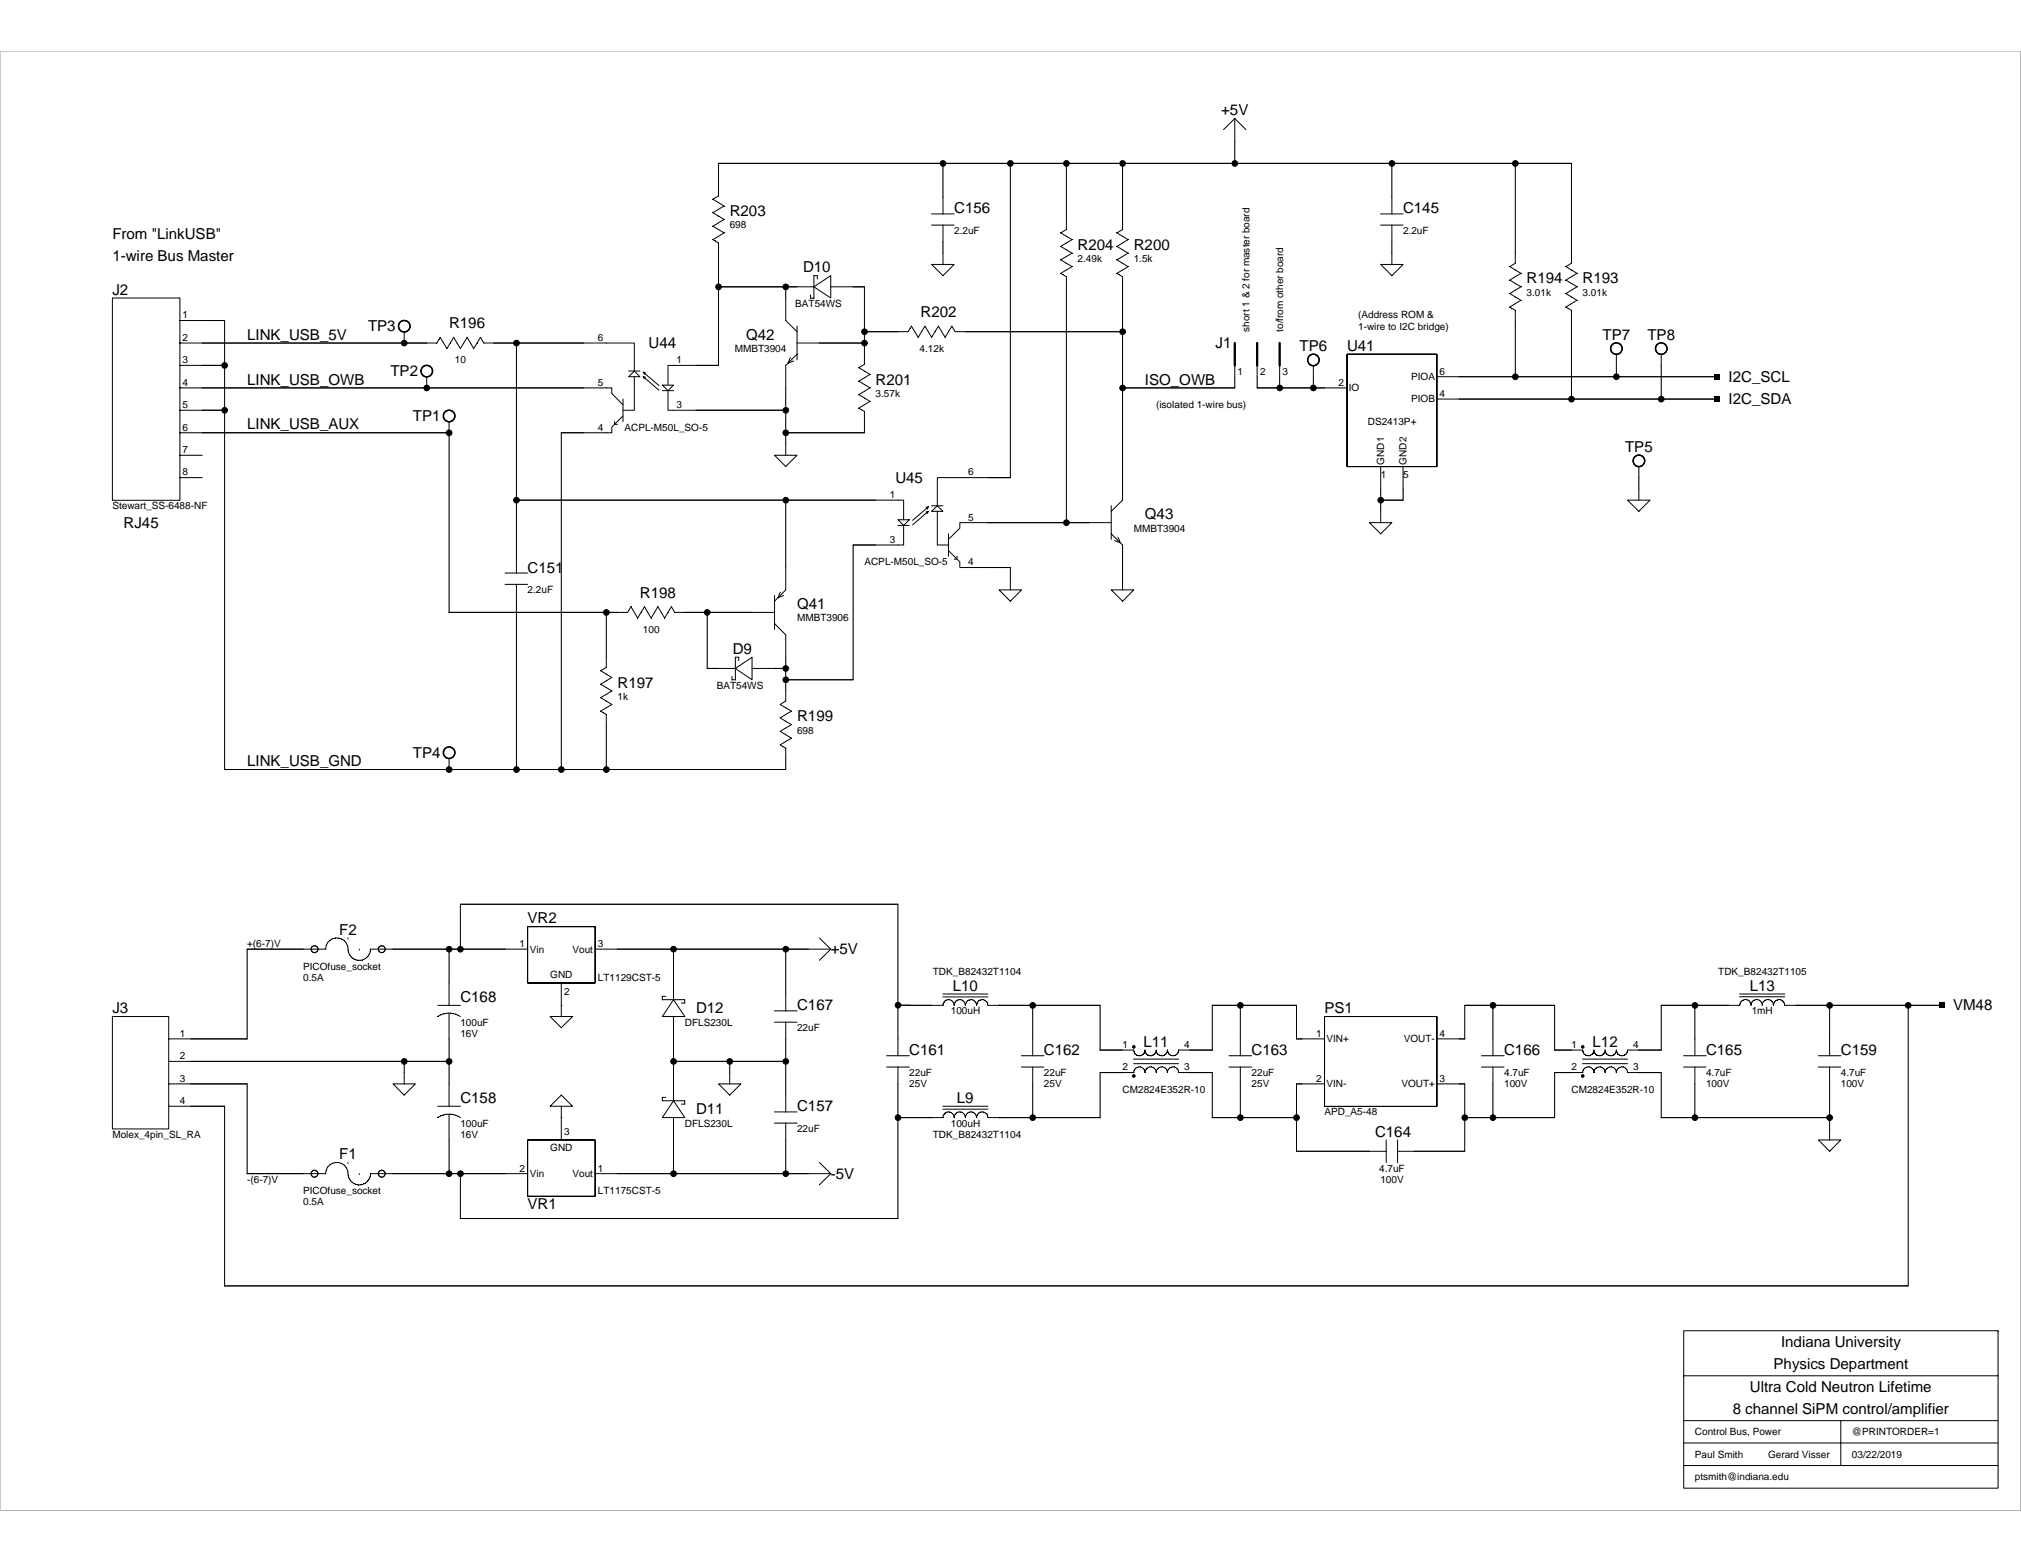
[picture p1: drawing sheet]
<svg xmlns="http://www.w3.org/2000/svg" width="279mm" height="216mm" viewBox="0 0 279 216" stroke-linecap="round" stroke-linejoin="round" font-family="sans-serif">
<path d="M0 7.1h279.3v201.7h-279.3z" fill="none" stroke="#b2b2b2" stroke-width=".14"/>
<g fill="none" stroke="#000" stroke-width=".14">
<path d="M169.1 17.9l1.6-1.5 1.6 1.5M170.7 16.4v6.2M99.3 22.6h118v13.8l-.8 .5 1.5 .9-1.5 .9 1.5 .9-1.5 1 1.5 .9-1.5 .9 .8 .5v12.3M99.3 39.6h13.2M99.3 27.1l-.7 .4 1.5 1-1.5 .9 1.5 .9-1.5 1 1.5 .9-1.5 .9 .7 .5M99.3 22.6v4.5M99.3 33.6v16.9M108.6 39.6v4.7l1.6 1.5M112.5 38.1h.5v.5M112.5 39.6l2.4-1.5v3.1zM112.5 38.1v3.1M114.8 39.6h4.7v10.8"/>
<path d="M128.8 31.1h3.1M128.8 29.6h3.1M128.8 36.6h3.1l-1.5 1.5zM130.4 22.6v7M130.4 31.1v5.5M139.7 22.6v43.4M147.4 31.7l-.8 .5 1.6 .9-1.6 1 1.6 .9-1.6 .9 1.6 1-1.6 .9 .8 .4M147.4 22.6v9.1M147.4 38.2v34.1M155.2 22.6v9.1M155.2 38.2v31M155.2 31.7l-.8 .5 1.6 .9-1.6 1 1.6 .9-1.6 .9 1.6 1-1.6 .9 .8 .4"/>
<path d="M190.9 31.1h3.1M190.9 29.6h3.1M190.9 36.6h3.1l-1.6 1.5zM192.4 22.6v7M192.4 31.1v5.5M209.5 22.6v13.8l-.8 .5 1.6 .9-1.6 .9 1.6 .9-1.6 1 1.6 .9-1.6 .9 .8 .5v9.2M15.5 41.2h9.4v28h-9.4zM24.8 59.8h37.3M24.8 56.7h6.3M24.8 53.6h59M24.8 50.5h6.3M24.8 47.4h35.6"/>
<path d="M24.8 44.3h6.3v62.1M55.9 45.8v1.6M59 52v1.6M60.4 47.4l.5-.8 .9 1.6 .9-1.6 .9 1.6 1-1.6 .9 1.6 .9-1.6 .5 .8h16.9M62.1 58.3v26.4M71.4 47.4v31.8M83.8 53.6h.8v.8l1.5 1.5M83.8 47.4h3.9v3.9M83.8 59.8h-6.2v46.6M85 58.3v.4h.4M86.1 55.2v3.1M86.1 57.5l-1.5 1.5v.8h-.8"/>
<path d="M86.9 51.3h1.6M86.9 52.1l.8-.8 .8 .8zM87.7 52.1v4.6h-1.6M88.9 52.1l.2 .3M88.9 51.4l.2 .4M89.2 52.1h-.3l2.2 1.8M89.2 51.5l-.3-.1 2.2 1.9M91.6 53.2h1.5l-.7 .8zM91.6 54h1.5M92.4 54v2.7h.7M93.1 56.7h15.5M93.1 50.5h6.2"/>
<path d="M93.1 50.5h-.7v2.7M109.3 49.4l-.4 .8 .8-.3M110.2 47.4h9.3M110.2 45.1v4.6M110.2 49l-1.6 1.5v12.4M112.1 40.7v.5M112.1 41.2h.4M119.5 45.8h6.1M119.5 56.9v2.9h-10.9M119.5 50.4l-.8 .4 1.6 1-1.6 .9 1.6 .9-1.6 .9 1.6 1-1.6 .9 .8 .5M125.5 45.8l.5-.7 .9 1.5 1-1.5 .9 1.5 .9-1.5 1 1.5 .9-1.5 .5 .7M132 45.8h23.2"/>
<path d="M155.2 53.6h15.5M170.7 50.5v3.1M173.8 53.6h12.4M173.8 50.5v3.1M176.9 50.5v3.1M181.6 50.5v3.1M186.2 49h12.4v15.5h-12.4zM198.6 52.1h38.8M198.6 55.2h38.8M223.5 48.9v3.2M229.7 48.9v6.3M24.8 66h3.2"/>
<path d="M24.8 62.9h3.2M69.8 79.2h3.1M71.4 69.1h53.5v2.7M107.1 62.9h3.1l-1.6 1.6zM108.6 69.1v12.5M124.1 72.6h1.6M124.1 71.8h1.6l-.8 .8zM124.9 72.6v2.7h-7v18.7h-9.3M128 70.8l.3-.1-2.1 1.8M128 70.1h.3l-2.1 1.8M128.3 70.7l-.1 .3M128.3 70.1l-.1 .3"/>
<path d="M128.8 69.9h1.6M128.8 70.7l.8-.8 .8 .8zM129.6 70.7v4.6h1.5M131.1 73.8v3.1M131.1 76.1l1.6 1.6v.7h7v3.2M132.3 76.9v.4h-.4M139.7 66h-10.1v3.9M153.6 73.8l1.6 1.5M153.6 69.9v4.6M153.6 72.2h-20.9v.8l-1.6 1.5M154.6 74.3l.3 .7-.8-.3M155.2 69.1l-1.6 1.6"/>
<path d="M155.2 75.3v6.3M189.3 72.2h3.1l-1.5 1.6zM190.9 69.1h3.1M190.9 64.5v7.8M194 64.5v4.7M225 69.1h3.1l-1.5 1.6zM226.6 64.5v4.7M62.1 84.6h24.7M69.8 80.8h3.1M71.4 80.8v25.6M83.8 92.2l-.8 .5 1.6 .9-1.6 1 1.6 .9-1.6 .9 1.6 1-1.6 .9 .8 .5M83.8 84.6v7.7"/>
<path d="M83.8 98.7v7.7M86.8 84.6l.4-.7 1 1.5 .9-1.5 .9 1.5 1-1.5 .9 1.5 .9-1.5 .5 .7M93.3 84.6h13.8M97.7 92.4h4M97.8 84.6v7.8M101.2 93.5v.5h.5M101.7 92.4l2.3-1.6v3.2zM102.1 90.8h-.4v3.2M102.1 90.8v.5M103.9 92.4h4.7M107.1 82.3v4.7M107.1 86.2l1.5 1.6"/>
<path d="M107.9 81.9l-.4 .7 .8-.3M108.6 87.7v9.2l-.7 .5 1.5 .9-1.5 .9 1.5 1-1.5 .9 1.5 .9-1.5 1 .7 .4v3M108.6 81.5l-1.5 1.6M138.1 81.5h3.1l-1.5 1.6zM153.6 81.5h3.1l-1.5 1.6zM31 106.4h77.6M62.1 104.8v1.6M48.1 129.6h.1M49.7 131.2h.1M49.9 132.7a1.68 1.68 0 0 1-1.8-1.9 1.54 1.54 0 0 0-1.7-1.2 1.54 1.54 0 0 0-1.4 1.6h-10.8v12.4h-10.9M51.2 131.2h21.8M51.2 131.2a1.56 1.56 0 0 1-1.4 1.5"/>
<path d="M60.5 139h3.1M62.1 131.2v7.8M63.6 125h60.5v20.9M63.6 125v6.2M72.9 128.1h9.4v7.8h-9.4zM77.6 135.8v4.7M82.2 131.2h32.7M91.5 138.2h3.2M92 137.7h-.5l.1 .5M93.1 131.2v7M93.1 138.2l1.6 2.3h-3.1zM94.7 138.2v.4h-.5"/>
<path d="M107.1 139.7h3.1M108.6 131.2v8.5M113.3 129.6l1.6 1.6-1.6 1.5M124.1 138.9l6.3 .1M130.3 137.4h6.3M130.3 137.8h6.3M132.6 138.2a.77 .77 0 0 1 .9 .8 .78 .78 0 0 1 .7-.8 .78 .78 0 0 1 .8 .8v-.1a.78 .78 0 0 1 .7-.7M132.6 138.2a.78 .78 0 0 0-.7 .8 .77 .77 0 0 0-.8-.8 .77 .77 0 0 0-.7 .8M135.7 138.2a.77 .77 0 0 1 .8 .8h15.6v6.2M142.8 139v6.9M171.5 139v6.9M202.5 139h12.4v6.2"/>
<path d="M202.5 139v4.6h-3.9M206.4 139v6.9M229.6 139h10.9M229.7 139v6.2M234.3 139v6.9M240.5 137.8h6.2M240.5 137.4h6.2M246.7 139h21.8M246.7 139a.78 .78 0 0 0-.7-.8 .78 .78 0 0 0-.8 .8 .77 .77 0 0 0-.8-.8 .77 .77 0 0 0-.8 .8 .77 .77 0 0 0-.7-.8 .77 .77 0 0 0-.8 .8 .78 .78 0 0 0-.8-.8 .78 .78 0 0 0-.8 .8M252.9 139v6.9M263.8 139v38.7l-232.7 .1v-24.9h-7.8M15.5 140.5h7.8v15.5h-7.8z"/>
<path d="M23.3 149.8h10.9v12.4h10.8a1.55 1.55 0 0 1 1.7-1.5 1.55 1.55 0 0 1 1.4 1.8 1.55 1.55 0 0 0 1.7 1.3 1.55 1.55 0 0 0 1.4-1.6M23.3 146.7h38.8M54.3 149.8h3.1l-1.5 1.6zM55.9 146.7v3.1M60.5 152.9h3.1M62.1 140.2v12.7M62.1 154.1v8.1M63.6 140.5a2.81 2.81 0 0 0-3.1 0M63.6 154.5a2.81 2.81 0 0 0-3.1 0M72.9 157.6h9.4v7.8h-9.4zM76.1 140.5h3.1l-1.6 1.5zM76.1 152.9l1.5-1.5 1.6 1.5z"/>
<path d="M77.6 152.9v4.7M91.5 152.1h3.2M92 151.7h-.4v.5M93.1 146.7h15.5M93.1 152.1l1.6 2.4h-3.1zM93.1 154.5v7.7M93.1 140.5v11.7M94.7 152.1v.5h-.5M99.3 149.8h3.1l-1.5 1.6zM100.9 146.7v3.1M107.1 141.3h3.1M107.1 155.2h3.1"/>
<path d="M107.1 153.7h3.1M108.6 141.3v12.4M108.6 155.2v7M122.6 147.5h3.1M122.6 145.9h3.1M124.1 154.5h6.3M124.1 147.5v20.9M130.3 152.9h6.3M130.3 153.3h6.3M131.9 154.5a.77 .77 0 0 0-.8-.8 .77 .77 0 0 0-.7 .8M132.6 153.7a.77 .77 0 0 1 .9 .8M132.6 153.7a.78 .78 0 0 0-.7 .8"/>
<path d="M135 154.5a.78 .78 0 0 0-.8-.8 .78 .78 0 0 0-.7 .8M135.7 153.7a.77 .77 0 0 1 .8 .8h15.6M135.7 153.7a.78 .78 0 0 0-.7 .8M141.2 147.5h3.1M141.2 145.9h3.1M142.8 147.5v7M152.1 145.1h4.7M156.6 144.6h.3v.2h-.3zM156.6 148.6h.3v.2h-.3zM156.7 146.4h6.2M156.7 147h6.2M156.7 145.3a.81 .81 0 0 0 .9 .6"/>
<path d="M156.7 145.1v.2M156.8 148.3h-4.7v6.2M158.3 148.3a.77 .77 0 0 0-.8-.8 .77 .77 0 0 0-.8 .8M159 147.5a.8 .8 0 0 1 .9 .8M159 147.5a.78 .78 0 0 0-.7 .8M159.9 145.3v-.2a.78 .78 0 0 1-.8 .8 .78 .78 0 0 1-.8-.8 .75 .75 0 0 1-.7 .8M160.5 147.5a.77 .77 0 0 1 .9 .8M160.5 147.5a.74 .74 0 0 0-.6 .8M161.4 145.3a.81 .81 0 0 0 .9 .6M161.4 145.1v.2M161.4 145.2a.78 .78 0 0 1-.8 .7 .78 .78 0 0 1-.7-.6M162.1 147.5a.77 .77 0 0 1 .8 .8h4.7v6.2"/>
<path d="M162.1 147.5a.78 .78 0 0 0-.7 .8M167.6 154.5h11.6M167.6 145.1h-4.7a.76 .76 0 0 1-.7 .8M169.9 147.5h3.1M169.9 145.9h3.1M171.5 147.5v7M179.2 143.6h3.9M179.2 149.8h3.9M179.2 159.1h12.5M179.2 143.6v-4.6h-11.6v6.2M179.2 149.8v9.4M183.1 140.5h15.5v12.4h-15.5z"/>
<path d="M191.6 157.6v3.1M193.2 159.1h9.3M193.2 157.6v3.1M198.6 149.8h3.9v9.4M202.5 154.5h12.4M204.8 147.5h3.1M204.8 145.9h3.1M206.4 147.5v7M214.9 145.1h3.9a.77 .77 0 0 0 .8 .8 .77 .77 0 0 0 .7-.8 .81 .81 0 0 0 .9 .8M214.9 148.3h3.9M214.9 148.3v6.2M218.7 144.6h.2v.2h-.2z"/>
<path d="M218.7 148.6h.2v.2h-.2zM218.8 146.4h6.2M218.8 147h6.2M219.5 147.5a.77 .77 0 0 1 .8 .8l.1-.1a.73 .73 0 0 1 .6-.7M219.5 147.5a.78 .78 0 0 0-.7 .8M221 147.5a.77 .77 0 0 1 .9 .8M221.9 145.3a.81 .81 0 0 0 .9 .6M221.9 145.1v.2M221.9 145.2a.81 .81 0 0 1-.7 .7M222.8 145.9a.8 .8 0 0 0 .7-.8 .77 .77 0 0 0 .8 .8M223.5 148.3a.77 .77 0 0 0-.8-.8 .77 .77 0 0 0-.8 .8M224.1 147.5a.77 .77 0 0 1 .9 .8"/>
<path d="M224.2 147.5a.78 .78 0 0 0-.7 .8M225 148.3h4.7v6.2M225 145.1h4.7M225 145.1v.1a.77 .77 0 0 1-.7 .7M229.6 154.5h23.3M232.7 147.5h3.2M232.7 145.9h3.2M234.3 147.5v7M251.4 147.5h3.1M251.4 145.9h3.1M251.4 157.6h3.1l-1.6 1.5zM252.9 147.5v10.1"/>
<path d="M48.1 160.7h.1M49.7 162.2h.1M63.6 168.4h60.5M63.6 162.2v6.2M73 162.2h-21.8M82.2 162.2h32.7M113.3 160.7l1.6 1.5-1.6 1.6M232.7 199.5h43.5M232.7 190.2h43.5M232.7 196.4h43.5M232.8 183.9h43.4v21.8h-43.4zM254.5 196.3v6.3"/>
<path d="M276.2 183.9h.1M232.7 202.6h43.5"/>
<circle cx="99.3" cy="39.7" r=".39"/>
<circle cx="108.6" cy="39.7" r=".39"/>
<circle cx="130.4" cy="22.6" r=".39"/>
<circle cx="139.7" cy="22.6" r=".39"/>
<circle cx="147.4" cy="22.6" r=".39"/>
<circle cx="155.2" cy="22.6" r=".39"/>
<circle cx="170.7" cy="22.6" r=".39"/>
<circle cx="192.4" cy="22.6" r=".39"/>
<circle cx="209.5" cy="22.6" r=".39"/>
<circle cx="31.1" cy="50.5" r=".39"/>
<circle cx="31.1" cy="56.7" r=".39"/>
<circle cx="55.9" cy="47.4" r=".39"/>
<circle cx="59" cy="53.6" r=".39"/>
<circle cx="62.1" cy="59.8" r=".39"/>
<circle cx="71.4" cy="47.4" r=".39"/>
<circle cx="108.6" cy="59.8" r=".39"/>
<circle cx="108.6" cy="56.7" r=".39"/>
<circle cx="119.5" cy="45.9" r=".39"/>
<circle cx="119.5" cy="47.4" r=".39"/>
<circle cx="155.2" cy="45.9" r=".39"/>
<circle cx="155.2" cy="53.6" r=".39"/>
<circle cx="176.9" cy="53.6" r=".39"/>
<circle cx="181.6" cy="53.6" r=".39"/>
<circle cx="209.5" cy="52.1" r=".39"/>
<circle cx="217.3" cy="55.2" r=".39"/>
<circle cx="223.5" cy="52.1" r=".39"/>
<circle cx="229.7" cy="55.2" r=".39"/>
<circle cx="71.4" cy="69.1" r=".39"/>
<circle cx="108.6" cy="69.1" r=".39"/>
<circle cx="147.4" cy="72.2" r=".39"/>
<circle cx="190.9" cy="69.1" r=".39"/>
<circle cx="83.8" cy="84.7" r=".39"/>
<circle cx="97.8" cy="84.7" r=".39"/>
<circle cx="108.6" cy="94" r=".39"/>
<circle cx="108.6" cy="92.4" r=".39"/>
<circle cx="62.1" cy="106.4" r=".39"/>
<circle cx="71.4" cy="106.4" r=".39"/>
<circle cx="77.6" cy="106.4" r=".39"/>
<circle cx="83.8" cy="106.4" r=".39"/>
<circle cx="43.5" cy="131.2" r=".48"/>
<circle cx="52.8" cy="131.2" r=".48"/>
<circle cx="62.1" cy="131.2" r=".39"/>
<circle cx="63.7" cy="131.2" r=".39"/>
<circle cx="93.1" cy="131.2" r=".39"/>
<circle cx="108.6" cy="131.2" r=".39"/>
<circle cx="124.2" cy="138.9" r=".39"/>
<circle cx="142.8" cy="139" r=".39"/>
<circle cx="171.5" cy="139" r=".39"/>
<circle cx="206.4" cy="139" r=".39"/>
<circle cx="234.3" cy="139" r=".39"/>
<circle cx="253" cy="139" r=".39"/>
<circle cx="263.8" cy="139" r=".39"/>
<circle cx="55.9" cy="146.7" r=".39"/>
<circle cx="62.1" cy="146.7" r=".39"/>
<circle cx="93.1" cy="146.7" r=".39"/>
<circle cx="100.9" cy="146.7" r=".39"/>
<circle cx="108.6" cy="146.7" r=".39"/>
<circle cx="124.2" cy="154.5" r=".39"/>
<circle cx="142.8" cy="154.5" r=".39"/>
<circle cx="171.5" cy="154.5" r=".39"/>
<circle cx="179.2" cy="154.5" r=".39"/>
<circle cx="202.5" cy="154.5" r=".39"/>
<circle cx="206.4" cy="154.5" r=".39"/>
<circle cx="234.3" cy="154.5" r=".39"/>
<circle cx="253" cy="154.5" r=".39"/>
<circle cx="43.5" cy="162.2" r=".48"/>
<circle cx="52.8" cy="162.2" r=".48"/>
<circle cx="62.1" cy="162.2" r=".39"/>
<circle cx="63.7" cy="162.2" r=".39"/>
<circle cx="93.1" cy="162.2" r=".39"/>
<circle cx="108.6" cy="162.2" r=".39"/>
</g>
<g fill="#000">
<path d="M108.6 39.6v1.6zM108.6 39.6h1.6zM117.9 39.6h1.6zM130.4 33.4v1.6zM192.4 33.4v1.6zM108.6 59.8v1.6zM119.5 58.3v1.5zM119.5 45.8v1.6zM119.5 47.4v1.6zM170.7 52.1v1.5zM173.8 52.1v1.5zM176.9 52.1v1.5z"/>
<path d="M181.6 53.6h1.5zM181.6 52.1v1.5zM223.5 50.5v1.6zM237 51.7h.8v.8h-.8zM237 54.8h.8v.8h-.8zM139.7 78.4v1.6zM155.2 78.4v1.6zM190.9 67.6v1.5zM190.9 69.1v1.6zM194 67.6v1.5zM226.6 66v1.6zM83.8 84.6h1.6z"/>
<path d="M97.8 92.4h1.5zM107.1 92.4h1.5zM108.6 92.4v1.6zM108.6 90.8v1.6zM108.6 94v1.5zM108.6 104.8v1.6zM62.1 131.2h1.5zM124.1 138.9h1.6zM268.1 138.6h.8v.8h-.8zM55.9 146.7v1.6zM100.9 146.7v1.6zM179.2 149.8h.8z"/>
<path d="M179.2 143.6h.8zM201.7 149.8h.8zM201.7 143.6h.8zM252.9 154.5v1.5zM62.1 162.2h1.5z"/>
</g>
<g fill="#000">
<circle cx="99.3" cy="39.6" r=".4"/>
<circle cx="108.6" cy="39.6" r=".4"/>
<circle cx="130.4" cy="22.6" r=".4"/>
<circle cx="139.7" cy="22.6" r=".4"/>
<circle cx="147.4" cy="22.6" r=".4"/>
<circle cx="155.2" cy="22.6" r=".4"/>
<circle cx="170.7" cy="22.6" r=".4"/>
<circle cx="192.4" cy="22.6" r=".4"/>
<circle cx="209.5" cy="22.6" r=".4"/>
<circle cx="31.1" cy="56.7" r=".4"/>
<circle cx="31.1" cy="50.5" r=".4"/>
<circle cx="55.9" cy="47.4" r=".4"/>
<circle cx="59" cy="53.6" r=".4"/>
<circle cx="62.1" cy="59.8" r=".4"/>
<circle cx="71.4" cy="47.4" r=".4"/>
<circle cx="108.6" cy="56.7" r=".4"/>
<circle cx="108.6" cy="59.8" r=".4"/>
<circle cx="119.5" cy="47.4" r=".4"/>
<circle cx="119.5" cy="45.8" r=".4"/>
<circle cx="155.2" cy="53.6" r=".4"/>
<circle cx="155.2" cy="45.8" r=".4"/>
<circle cx="176.9" cy="53.6" r=".4"/>
<circle cx="181.6" cy="53.6" r=".4"/>
<circle cx="209.5" cy="52.1" r=".4"/>
<circle cx="217.3" cy="55.2" r=".4"/>
<circle cx="223.5" cy="52.1" r=".4"/>
<circle cx="229.7" cy="55.2" r=".4"/>
<circle cx="71.4" cy="69.1" r=".4"/>
<circle cx="108.6" cy="69.1" r=".4"/>
<circle cx="147.4" cy="72.2" r=".4"/>
<circle cx="190.9" cy="69.1" r=".4"/>
<circle cx="83.8" cy="84.6" r=".4"/>
<circle cx="97.8" cy="84.6" r=".4"/>
<circle cx="108.6" cy="94" r=".4"/>
<circle cx="108.6" cy="92.4" r=".4"/>
<circle cx="62.1" cy="106.4" r=".4"/>
<circle cx="71.4" cy="106.4" r=".4"/>
<circle cx="77.6" cy="106.4" r=".4"/>
<circle cx="83.8" cy="106.4" r=".4"/>
<circle cx="62.1" cy="131.2" r=".4"/>
<circle cx="63.7" cy="131.2" r=".4"/>
<circle cx="93.1" cy="131.2" r=".4"/>
<circle cx="108.6" cy="131.2" r=".4"/>
<circle cx="124.1" cy="138.9" r=".4"/>
<circle cx="142.8" cy="139" r=".4"/>
<circle cx="171.5" cy="139" r=".4"/>
<circle cx="206.4" cy="139" r=".4"/>
<circle cx="234.3" cy="139" r=".4"/>
<circle cx="252.9" cy="139" r=".4"/>
<circle cx="263.8" cy="139" r=".4"/>
<circle cx="55.9" cy="146.7" r=".4"/>
<circle cx="62.1" cy="146.7" r=".4"/>
<circle cx="93.1" cy="146.7" r=".4"/>
<circle cx="100.9" cy="146.7" r=".4"/>
<circle cx="108.6" cy="146.7" r=".4"/>
<circle cx="124.1" cy="154.5" r=".4"/>
<circle cx="142.8" cy="154.5" r=".4"/>
<circle cx="156.7" cy="148.7" r=".17"/>
<circle cx="156.7" cy="144.7" r=".17"/>
<circle cx="171.5" cy="154.5" r=".4"/>
<circle cx="179.2" cy="154.5" r=".4"/>
<circle cx="202.5" cy="154.5" r=".4"/>
<circle cx="206.4" cy="154.5" r=".4"/>
<circle cx="218.8" cy="148.7" r=".17"/>
<circle cx="218.8" cy="144.7" r=".17"/>
<circle cx="234.3" cy="154.5" r=".4"/>
<circle cx="252.9" cy="154.5" r=".4"/>
<circle cx="62.1" cy="162.2" r=".4"/>
<circle cx="63.7" cy="162.2" r=".4"/>
<circle cx="93.1" cy="162.2" r=".4"/>
<circle cx="108.6" cy="162.2" r=".4"/>
</g>
<path d="M170.7 47.4v3.1M173.8 47.4v3.1M176.9 47.4v3.1" fill="none" stroke="#000" stroke-width=".32"/>
<g fill="none" stroke="#000" stroke-width=".19">
<circle cx="55.9" cy="45.1" r=".8"/>
<circle cx="59" cy="51.3" r=".8"/>
<circle cx="62.1" cy="57.5" r=".8"/>
<circle cx="181.6" cy="49.7" r=".8"/>
<circle cx="223.5" cy="48.2" r=".8"/>
<circle cx="229.7" cy="48.2" r=".8"/>
<circle cx="226.6" cy="63.7" r=".8"/>
<circle cx="62.1" cy="104" r=".8"/>
</g>
<g font-size="2.1">
<text x="168.8" y="15.9">+5V</text>
<text x="100.9" y="29.9">R203</text>
<text x="131.9" y="29.5">C156</text>
<text x="194" y="29.5">C145</text>
<text x="15.5" y="33">From &quot;LinkUSB&quot;</text>
<text x="149" y="34.5">R204</text>
<text x="156.7" y="34.5">R200</text>
<text x="15.5" y="40.7">J2</text>
<text x="15.5" y="36.1">1-wire Bus Master</text>
<text x="111" y="37.6">D10</text>
<text x="211.1" y="39.2">R194</text>
<text x="218.8" y="39.2">R193</text>
<text x="34.2" y="46.9">LINK_USB_5V</text>
<text x="50.9" y="45.8">TP3</text>
<text x="62.1" y="45.4">R196</text>
<text x="103.1" y="46.9">Q42</text>
<text x="127.3" y="43.8">R202</text>
<text x="221.6" y="46.9">TP7</text>
<text x="227.8" y="46.9">TP8</text>
<text x="34.2" y="53.1">LINK_USB_OWB</text>
<text x="54" y="52">TP2</text>
<text x="89.7" y="48.1">U44</text>
<text x="121.1" y="53.1">R201</text>
<text x="158.3" y="53.1">ISO_OWB</text>
<text x="168" y="48.1">J1</text>
<text x="179.7" y="48.5">TP6</text>
<text x="186.2" y="48.5">U41</text>
<text x="239" y="52.7">I2C_SCL</text>
<text x="34.2" y="59.4">LINK_USB_AUX</text>
<text x="57.1" y="58.2">TP1</text>
<text x="239" y="55.9">I2C_SDA</text>
<text x="224.7" y="62.5">TP5</text>
<text x="123.8" y="66.7">U45</text>
<text x="158.3" y="71.8">Q43</text>
<text x="17.1" y="72.9">RJ45</text>
<text x="72.9" y="79.1">C151</text>
<text x="88.5" y="82.6">R198</text>
<text x="110.2" y="84.2">Q41</text>
<text x="85.4" y="95">R197</text>
<text x="101.3" y="90.4">D9</text>
<text x="110.2" y="99.7">R199</text>
<text x="34.2" y="105.9">LINK_USB_GND</text>
<text x="57.1" y="104.7">TP4</text>
<text x="46.9" y="129.2">F2</text>
<text x="72.9" y="127.6">VR2</text>
<text x="114.9" y="131.9">+5V</text>
<text x="131.7" y="137">L10</text>
<text x="241.9" y="136.9">L13</text>
<text x="15.5" y="140">J3</text>
<text x="63.6" y="138.5">C168</text>
<text x="96.2" y="140">D12</text>
<text x="110.2" y="139.6">C167</text>
<text x="183.1" y="140">PS1</text>
<text x="270" y="139.6">VM48</text>
<text x="125.7" y="145.9">C161</text>
<text x="144.3" y="145.9">C162</text>
<text x="158.1" y="144.7">L11</text>
<text x="173" y="145.9">C163</text>
<text x="207.9" y="145.9">C166</text>
<text x="220.2" y="144.7">L12</text>
<text x="235.9" y="145.9">C165</text>
<text x="254.5" y="145.9">C159</text>
<text x="63.6" y="152.4">C158</text>
<text x="96.2" y="154">D11</text>
<text x="110.2" y="153.6">C157</text>
<text x="132.3" y="152.5">L9</text>
<text x="46.9" y="160.2">F1</text>
<text x="190.1" y="157.1">C164</text>
<text x="72.9" y="167.2">VR1</text>
<text x="114.9" y="162.9">-5V</text>
<text x="245.2" y="189.3">Physics Department</text>
<text x="246.2" y="186.2">Indiana University</text>
<text x="239.5" y="195.5">8 channel SiPM control/amplifier</text>
<text x="241.9" y="192.4">Ultra Cold Neutron Lifetime</text>
</g>
<g font-size="1.4">
<text x="100.9" y="31.6">698</text>
<text x="131.9" y="32.4">2.2uF</text>
<text x="194" y="32.4">2.2uF</text>
<text x="149" y="36.2">2.49k</text>
<text x="156.7" y="36.2">1.5k</text>
<text x="211.1" y="40.9">3.01k</text>
<text x="218.8" y="40.9">3.01k</text>
<text x="25.2" y="44">1</text>
<text x="25.2" y="47.1">2</text>
<text x="82.7" y="47.1">6</text>
<text x="109.9" y="42.5">BAT54WS</text>
<text x="172.7" y="45.8" transform="rotate(-90 172.7 45.8)">short 1 &amp; 2 for master board</text>
<text x="177.4" y="45.8" transform="rotate(-90 177.4 45.8)">to/from other board</text>
<text x="187.8" y="44">(Address ROM &amp;</text>
<text x="187.8" y="45.6">1-wire to I2C bridge)</text>
<text x="25.2" y="50.2">3</text>
<text x="25.2" y="53.3">4</text>
<text x="62.9" y="50.2">10</text>
<text x="82.7" y="53.3">5</text>
<text x="93.5" y="50.2">1</text>
<text x="101.6" y="48.7">MMBT3904</text>
<text x="127.1" y="48.7">4.12k</text>
<text x="171.1" y="51.8">1</text>
<text x="174.2" y="51.8">2</text>
<text x="177.3" y="51.8">3</text>
<text x="185.1" y="53.3">2</text>
<text x="195.1" y="52.5">PIOA</text>
<text x="199" y="51.8">6</text>
<text x="25.2" y="56.4">5</text>
<text x="25.2" y="59.5">6</text>
<text x="82.7" y="59.5">4</text>
<text x="86.3" y="59.5">ACPL-M50L_SO-5</text>
<text x="93.5" y="56.4">3</text>
<text x="121.1" y="54.9">3.57k</text>
<text x="159.8" y="56.4">(isolated 1-wire bus)</text>
<text x="186.5" y="54.1">IO</text>
<text x="189.1" y="58.7">DS2413P+</text>
<text x="195.1" y="55.6">PIOB</text>
<text x="199" y="54.9">4</text>
<text x="25.2" y="62.6">7</text>
<text x="25.2" y="65.7">8</text>
<text x="133.9" y="65.7">6</text>
<text x="191.4" y="64.2" transform="rotate(-90 191.4 64.2)">GND1</text>
<text x="194.5" y="64.2" transform="rotate(-90 194.5 64.2)">GND2</text>
<text x="15.5" y="70.4">Stewart_SS-6488-NF</text>
<text x="123" y="68.8">1</text>
<text x="133.9" y="71.9">5</text>
<text x="190.9" y="66.1">1</text>
<text x="194" y="66.1">5</text>
<text x="123" y="75">3</text>
<text x="156.7" y="73.5">MMBT3904</text>
<text x="72.9" y="82">2.2uF</text>
<text x="119.5" y="78.1">ACPL-M50L_SO-5</text>
<text x="133.9" y="78.1">4</text>
<text x="88.9" y="87.4">100</text>
<text x="110.2" y="85.9">MMBT3906</text>
<text x="99.1" y="95.2">BAT54WS</text>
<text x="85.4" y="96.8">1k</text>
<text x="110.2" y="101.4">698</text>
<text x="34.2" y="130.9">+(6-7)V</text>
<text x="71.8" y="130.9">1</text>
<text x="73.3" y="131.7">Vin</text>
<text x="79.1" y="131.7">Vout</text>
<text x="82.7" y="130.9">3</text>
<text x="41.9" y="134">PICOfuse_socket</text>
<text x="41.9" y="135.6">0.5A</text>
<text x="76.1" y="135.2">GND</text>
<text x="78" y="137.5">2</text>
<text x="82.7" y="135.6">LT1129CST-5</text>
<text x="129" y="134.8">TDK_B82432T1104</text>
<text x="237.6" y="134.7">TDK_B82432T1105</text>
<text x="24.8" y="143.3">1</text>
<text x="63.6" y="143.3">16V</text>
<text x="63.6" y="141.8">100uF</text>
<text x="94.7" y="141.8">DFLS230L</text>
<text x="110.2" y="142.5">22uF</text>
<text x="131.4" y="140.2">100uH</text>
<text x="182" y="143.3">1</text>
<text x="199" y="143.3">4</text>
<text x="242.2" y="140.2">1mH</text>
<text x="24.8" y="149.5">3</text>
<text x="24.8" y="146.4">2</text>
<text x="125.7" y="148.7">22uF</text>
<text x="144.3" y="148.7">22uF</text>
<text x="155.2" y="144.9">1</text>
<text x="155.2" y="148">2</text>
<text x="163.7" y="144.9">4</text>
<text x="163.7" y="148">3</text>
<text x="173" y="148.7">22uF</text>
<text x="182" y="149.5">2</text>
<text x="183.4" y="144.1">VIN+</text>
<text x="194.1" y="144.1">VOUT-</text>
<text x="199" y="149.5">3</text>
<text x="207.9" y="148.7">4.7uF</text>
<text x="217.3" y="148">2</text>
<text x="217.3" y="144.9">1</text>
<text x="225.8" y="148">3</text>
<text x="225.8" y="144.9">4</text>
<text x="235.9" y="148.7">4.7uF</text>
<text x="254.5" y="148.7">4.7uF</text>
<text x="24.8" y="152.6">4</text>
<text x="63.6" y="155.7">100uF</text>
<text x="94.7" y="155.7">DFLS230L</text>
<text x="125.7" y="150.3">25V</text>
<text x="131.4" y="155.7">100uH</text>
<text x="144.3" y="150.3">25V</text>
<text x="155.2" y="151.1">CM2824E352R-10</text>
<text x="173" y="150.3">25V</text>
<text x="183.1" y="154.2">APD_A5-48</text>
<text x="183.4" y="150.3">VIN-</text>
<text x="193.7" y="150.3">VOUT+</text>
<text x="207.9" y="150.3">100V</text>
<text x="217.3" y="151.1">CM2824E352R-10</text>
<text x="235.9" y="150.3">100V</text>
<text x="254.5" y="150.3">100V</text>
<text x="15.5" y="157.3">Molex_4pin_SL_RA</text>
<text x="63.6" y="157.3">16V</text>
<text x="71.8" y="161.9">2</text>
<text x="76.1" y="159.1">GND</text>
<text x="78" y="156.9">3</text>
<text x="82.7" y="161.9">1</text>
<text x="110.2" y="156.5">22uF</text>
<text x="129" y="157.3">TDK_B82432T1104</text>
<text x="190.7" y="161.9">4.7uF</text>
<text x="34.2" y="163.5">-(6-7)V</text>
<text x="41.9" y="165">PICOfuse_socket</text>
<text x="41.9" y="166.6">0.5A</text>
<text x="73.3" y="162.7">Vin</text>
<text x="79.1" y="162.7">Vout</text>
<text x="82.7" y="165">LT1175CST-5</text>
<text x="190.8" y="163.5">100V</text>
<text x="234.3" y="201.5">Paul Smith</text>
<text x="234.3" y="198.4">Control Bus, Power</text>
<text x="244.4" y="201.5">Gerard Visser</text>
<text x="256" y="201.5">03/22/2019</text>
<text x="256" y="198.4">@PRINTORDER=1</text>
<text x="234.3" y="204.6">ptsmith@indiana.edu</text>
</g>
</svg>
